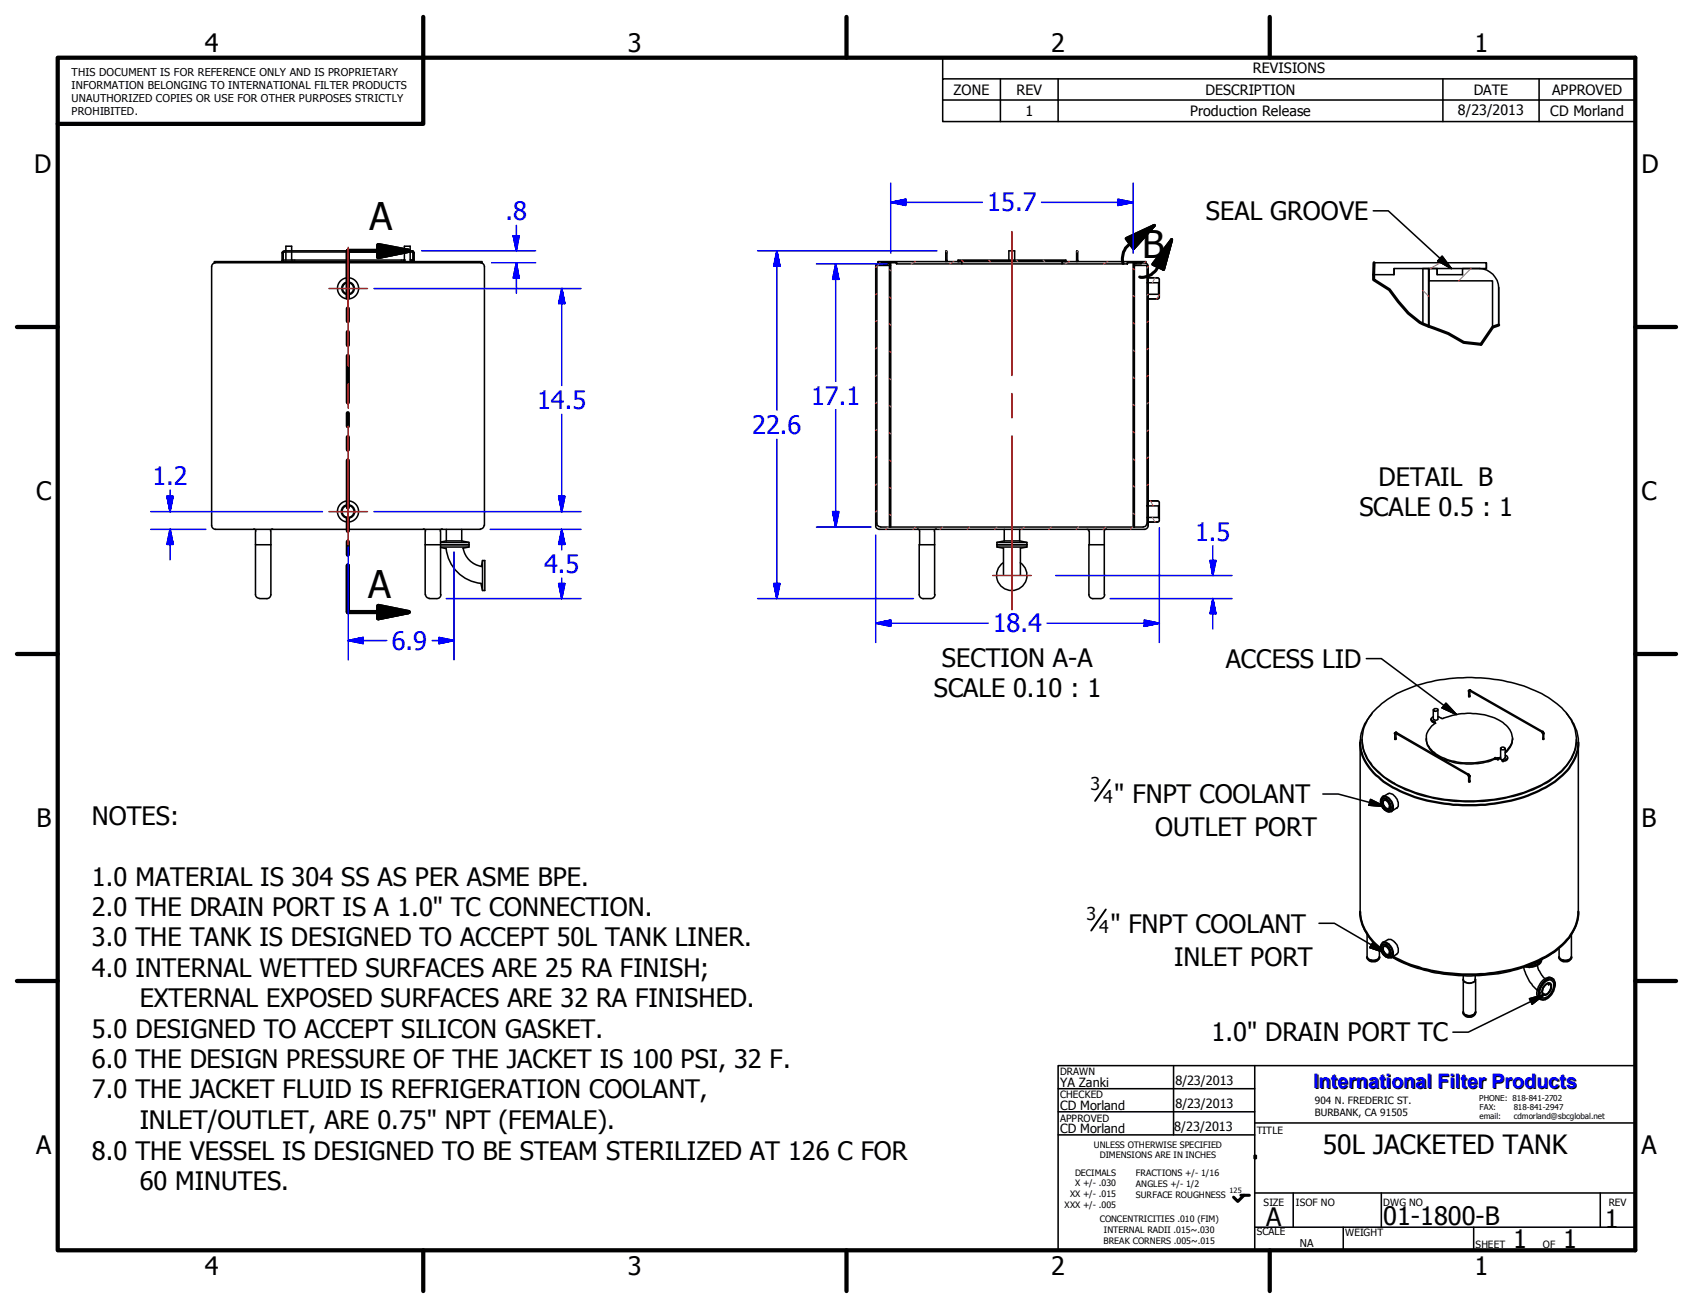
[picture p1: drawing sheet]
<svg xmlns="http://www.w3.org/2000/svg" width="279mm" height="216mm" viewBox="0 0 279 216" stroke-linecap="round" stroke-linejoin="round" font-family="sans-serif">
<!-- layer: 2012 Visible (ANSI) -->
<g fill="none" stroke="#000" stroke-width=".25">
<path d="M34.9 44v42.7a.67 .67 0 0 0 .7 .7M35.4 43.2h44.2v.2h-44.2zM35.6 43.4a.67 .67 0 0 0-.7 .6M46.5 43h.2M46.5 41.7v1.5M46.7 41.7v1.5M46.8 41.7l-.1 .1M46.8 41.5l-.3 .3M46.9 41.6h21.1M46.9 41.4h21.1M47.2 41.4v-.8h.9v.8M47.2 41.6v1.3"/>
<path d="M48.1 41.6v1.3M66.7 41.6v1.6v-.3h-20M66.7 42.9h.1M66.7 41.4v-.8h1v.8M67.7 42.9h.1M67.7 41.6v1.3M67.7 42.9h.4M68 41.4h.1M68 41.7l.1 .1M68 41.5l.3 .3M68.1 41.7v1.3h.2v-1.3v1.3M68.3 43h-.2v.2"/>
<path d="M68.3 43v.2M79.3 43.4a.67 .67 0 0 1 .6 .6v42.7M144.7 43.6l.3-.2h.7v.2h.8v-.2h.3v.4h-2.1v42.6a.65 .65 0 0 0 .7 .6h43.3a.65 .65 0 0 0 .6-.6v-1h.2v1.3a.65 .65 0 0 1-.7 .7h-43.6a.56 .56 0 0 1-.7-.7v-42.9zM144.9 43.2h13.8v.4h-10.7v-.2h-3.1zM144.9 43.2v.2M146.5 43.4v.2M146.8 43.8h.1M146.8 43.4h.2v43.6h-.2zM146.8 43.4v43.6M148 43.4v.2M156.1 43h.2M156.1 41.5v1.7"/>
<path d="M156.3 41.5v1.7M158.1 42.9h17.8v.3h-17.8zM158.1 42.9v.3M158.7 43.6h16.6M166.5 42.9v-1.5h.9v1.5M175.3 43.2h13.8v.2h-3v.2h-10.8zM175.9 42.9v.3M177.7 41.5v1.5h.2v-1.5M177.7 43.2v-.2h.2v.2M186.1 43.4v.2M187 43.4h.2v43.6h-.2zM187.2 43.8h2.1v2.9h.2v-2.7"/>
<path d="M187.2 43.8v-.4h.3v.2h.8v-.2h.5a.65 .65 0 0 1 .7 .6M187.2 43.8h.1M187.2 43.4v43.6M187.5 43.4v.2M189.1 43.2v.2M189.3 48.6h.2v34.9h-.2zM189.3 46.7v1.9M189.5 46.7v1.9M189.5 44v1.8h1.5M191 45.8l.3 .2v.5l-.1 .2M191 45.8h-1.5v.9h1.7M191 49.3h-1.5v33.4h1.5"/>
<path d="M191.2 46.7v1.9M191.3 48.7l-.1-.1h-1.7v.7h1.5M191.3 46.5v2.5a.25 .25 0 0 1-.3 .3M226.8 43.4h18.5v.9h-15.2v1h-3.4M230.1 44.3v1M235.8 44.3v9.5v-9.5h-1v9.2M235.8 46.4h.1M237.2 44.3v1M245.3 43.4v.9M247.3 53.7v-6.2a3.3 3.3 0 0 0-3.1-3.2h-2.8v1h-4.2v-1h-1.4v2.1h10.5v7.6M35.6 87.4h43.7M41.9 87.3l.3 .2v.2"/>
<path d="M42.2 87.7v10.4a.6 .6 0 0 0 .6 .6M42.2 89.9h2.5M42.8 98.8h1.3M44.7 87.7v10.4a.67 .67 0 0 1-.7 .7M45 87.3l-.3 .2-.1 .2M69.9 87.3l.3 .2v.2M70.2 87.7v10.5M70.2 89.9h7.2M70.2 98.1a.6 .6 0 0 0 .6 .6M70.8 98.8h1.3M72.7 87.7v10.5M72.7 89.5h4.7"/>
<path d="M72.7 90.4l.9 .2M72.8 98.1a.67 .67 0 0 1-.7 .7M73 87.3l-.3 .2-.1 .2M73.6 90.5a6.4 6.4 0 0 0 5.8 5.8M73.7 87.4v1.9M73.7 89.3h2.5M73.7 89.3l-1 .2M76.2 89.3l1.2 .2v.4M76.2 87.4v1.9M76.4 90.5a3.7 3.7 0 0 0 3 3M77.4 89.9v.4h-4.7M77.4 90.3l-1 .2"/>
<path d="M79.4 96.3l.2 1.2M79.6 92.5h.4v5h-.4zM79.6 92.5l-.2 1M79.9 86.7a.6 .6 0 0 1-.6 .6M151.4 87.3l.3 .2 .1 .2v2.2M152.3 98.8h1.3M154.2 89.9h-2.5v8.2a.67 .67 0 0 0 .7 .7M154.2 87.7v10.5M154.3 98.1a.67 .67 0 0 1-.7 .7M154.5 87.3l-.3 .2v.2M164.5 89.9v.4h5v-.4M164.5 89.9h5"/>
<path d="M164.5 89.5h5M164.5 89.5v.4M164.5 90.3l1.1 .2v4.4M165.6 92.9a2.51 2.51 0 0 0-.5 3.7 2.51 2.51 0 0 0 3.8 0 2.51 2.51 0 0 0-.5-3.7M165.7 89.3h2.6M165.7 87.4v1.9M165.7 89.3l-1.2 .2M168.3 89.3l1.2 .2v.4M168.3 87.4v1.9M169.5 90.3l-1.1 .2v4.4M179.4 87.4l.3 .3M179.8 87.7v2.2"/>
<path d="M180.3 98.8h1.3M182.2 89.9h-2.5v8.2a.67 .67 0 0 0 .7 .7M182.3 98.1a.67 .67 0 0 1-.7 .7M182.6 87.3l-.3 .2-.1 .2v10.5M189.3 83.5v1.9M189.5 83.5v1.9M191 82.7l.3 .2v.5l-.1 .1M191 82.7h-1.5v.8h1.7M191 86.2h-1.5v.5M191.2 83.5v1.9M191.3 85.5l-.1-.1h-1.7v.8h1.5M191.3 83.4v2.5a.25 .25 0 0 1-.3 .3"/>
<path d="M226.5 117.6a17.3 17.3 0 0 1 9-5 28.6 28.6 0 0 1 18.9 1.9 11.4 11.4 0 0 1 5.1 4.8 6.5 6.5 0 0 1-1.4 7.5 16.9 16.9 0 0 1-8 4.4 28.6 28.6 0 0 1-19.6-1.7 11.2 11.2 0 0 1-5.4-5.5 6.4 6.4 0 0 1 1.2-6zM236.2 118.8l.1 .3 .5 .3M236.4 119l.4 .2M236.5 117.2v1.5a.48 .48 0 0 0 .8 0v-1.5M236.7 117a.39 .39 0 0 1 .6 .2 .37 .37 0 0 1-.4 .2 .37 .37 0 0 1-.3-.3zM236.8 119.4a2.94 2.94 0 0 0-1.3 3.3 5.9 5.9 0 0 0 3.6 2.8 11.9 11.9 0 0 0 7.7-.4M236.8 119.4h.1M237.5 118.4l.4 .2M238.2 118.6a11.6 11.6 0 0 1 9.5 .5 3.2 3.2 0 0 1 1.8 3.5l-.3 .5-.8 1M242.4 114.9h.2v.1h-.2zM224.5 122.6v27.9M224.8 122a7.3 7.3 0 0 0 3 5.8 19.1 19.1 0 0 0 9.5 4.1 28.8 28.8 0 0 0 16.9-2.1 13.1 13.1 0 0 0 5.2-4.6 6.1 6.1 0 0 0 .8-3.2"/>
<path d="M228.2 131.5l.9-.5a1.51 1.51 0 0 1 1.6 1.3l.1 .8-.2 .3-1 .5M228.3 132.1a1 1 0 0 1 .9 1.5 1.02 1.02 0 0 1-.9-1.5zM228.8 132.1a.39 .39 0 0 0-.5 .2 .39 .39 0 0 0 0 .5 .67 .67 0 0 0 1 .5v-.1M230.2 121.9h.2v.1h-.2zM230.2 121.9h.2M235.4 122a3.9 3.9 0 0 0 2.7 3.3 11.5 11.5 0 0 0 8.8-.1l.2 .1M242.4 128.9h.2M242.4 128.1v1h.2v-1M247.1 125.2h.1M247.6 123.4a.47 .47 0 0 1 .8 .2 .42 .42 0 0 1-.4 .2 .42 .42 0 0 1-.4-.4zM247.6 123.6v1.7l.3 .1M247.6 125.1l-.3 .2"/>
<path d="M247.6 125l-.3 .2M248.3 125.2l-.3 .2M248.4 125l-.1 .2M248.4 123.6v1.5M248.5 124.7a.36 .36 0 0 1 .3 .4 .36 .36 0 0 1-.4 .3l-.4 .1M248.8 125.2a.68 .68 0 0 1-.9 .4M249.6 122a3.1 3.1 0 0 1-1.2 2.3M254.6 121v1h.2v-.1M254.8 121v.9h-.2M260.5 122.6v27.9M225.6 154.2v3.8M227.6 156.5v1.5"/>
<path d="M228.2 155.6l.9-.5a1.68 1.68 0 0 1 1.7 1.7 .64 .64 0 0 1-.4 .7l-.8 .6M228.2 156.3a.7 .7 0 0 1 1 .5 .54 .54 0 0 1-.2 .9 1.03 1.03 0 0 1-.8-1.4zM228.8 156.2a.42 .42 0 0 0-.5 .2 .42 .42 0 0 0 0 .5v.1a.65 .65 0 0 0 .9 .5l.1-.3M251.5 159.7a7.4 7.4 0 0 0 2.2 3.7M253.7 159.4a5.6 5.6 0 0 0 1.3 2.1M254.1 158.6l-.7 .5h-.5M254.4 158.4a2.05 2.05 0 0 1-2 1h-.2a2.76 2.76 0 0 0 2.1-.8l.1-.1a1.66 1.66 0 0 1-1.8 1.1h-.9M257.3 156.5v1.5M259.3 154.2v3.8M241.5 161.6a.64 .64 0 0 0 .6 .6 1.18 1.18 0 0 0 1.4-.4v-.2M241.5 161v6.1M243.5 161v.7a1.16 1.16 0 0 1-1.9 .3l-.1-.3"/>
<path d="M243.5 161.7v5.4M254.6 162.1a1.34 1.34 0 0 1 1.8-.5 2.58 2.58 0 0 1-1.8 3.5 .89 .89 0 0 1-.7-1.3 3.5 3.5 0 0 1 .7-1.7zM254.7 162.9a1 1 0 0 1 1.2-.6 1.41 1.41 0 0 1-1.1 2 .96 .96 0 0 1-.1-1.4zM254.9 162.2a.96 .96 0 0 1 1.3-.3 1.58 1.58 0 0 1-.2 2 1.2 1.2 0 0 1-1.7 .6 2.03 2.03 0 0 1 .6-2.3zM254.9 162a.9 .9 0 0 1 .9-.4 .9 .9 0 0 1 .7 .7 2.8 2.8 0 0 1-1.6 2.6 .8 .8 0 0 1-.8-.3 .8 .8 0 0 1-.1-.8 3.5 3.5 0 0 1 .9-1.8zM255.1 162.5a.5 .5 0 0 1 .7 0 .5 .5 0 0 1 .1 .6 1.08 1.08 0 0 1-1.1 1 .78 .78 0 0 1 0-1.2zM255.5 162.3l.1 .3M256.2 161.5a1.31 1.31 0 0 0-1.8 .6 3.2 3.2 0 0 0-.7 2.2l.1 .4 .5 .3"/>
<circle cx="57.4" cy="47.6" r=".92"/>
<circle cx="57.4" cy="47.6" r="1.75"/>
<circle cx="57.4" cy="47.6" r="1.05"/>
<circle cx="156.2" cy="41.5" r=".1"/>
<circle cx="177.8" cy="41.5" r=".1"/>
<circle cx="57.4" cy="84.4" r=".98"/>
<circle cx="57.4" cy="84.4" r="1.75"/>
<circle cx="57.4" cy="84.4" r="1.11"/>
</g>
<!-- layer: Visible Narrow (ANSI) -->
<g fill="none" stroke="#000" stroke-width=".38">
<path d="M236.4 119v.1M236.8 119.2v.2M242.6 113.9v.1h-.2M224.5 122.6a7.9 7.9 0 0 0 3.4 6.1 22 22 0 0 0 11.2 4 28.2 28.2 0 0 0 14.8-2.1 12.7 12.7 0 0 0 5.6-4.6 6.7 6.7 0 0 0 1-3.4M228.2 131.8a1.13 1.13 0 0 1 1.2 .9 .84 .84 0 0 1-.2 1.2 1.42 1.42 0 0 1-1.2-1.9zM228.2 131.5a1.45 1.45 0 0 1 1.6 1.3 1.01 1.01 0 0 1-.2 1.1M230.2 121l.2 .1M230.4 120.9l-.1 .1M242.4 127.8l-.1 .2M242.4 128.1h.2M246.8 125.1v.2M247.1 125.2v.1"/>
<path d="M247.3 125.2v.1M248 125.5v.2M254.6 120.8h-.1l.1 .1M254.6 121h.2M224.5 150.5a7.8 7.8 0 0 0 3.3 6M225.6 158a1.15 1.15 0 0 0 1.7 .4l.3-.4M228 156a.72 .72 0 0 1 1.1 .3 1.47 1.47 0 0 1 .3 1.5 .76 .76 0 0 1-1.1-.3 1.56 1.56 0 0 1-.3-1.5zM228.2 155.6a1.61 1.61 0 0 1 1.6 1.3 1.01 1.01 0 0 1-.2 1.2M257.3 158a1.15 1.15 0 0 0 1.7 .4l.3-.4M260.5 150.5a7.9 7.9 0 0 1-3.5 6.1 22 22 0 0 1-11.2 4.1 28 28 0 0 1-15.4-2.5l-.5-.3M241.5 167.1a.78 .78 0 0 0 .8 .6h.2a.9 .9 0 0 0 1-.6"/>
</g>
<g fill="none" stroke="#000" stroke-width=".25">
<path d="M226.4 117.7a7.5 7.5 0 0 0-1.9 4.9M236.2 118.7v.1M236.5 118.3a.37 .37 0 0 0-.3 .3 .37 .37 0 0 0 .2 .4M236.8 119.2v.2M237.3 118.3l.2 .1M237.9 118.6h.3M242.4 114.9v-.9l.2-.1 12 6.9 .2 .2M242.6 114h.1M242.6 114l12 7M242.6 114v.9M258.5 117.7a7.5 7.5 0 0 1 2 4.9M228.2 131.5a1.32 1.32 0 0 0 .1 2l.3 .2a.88 .88 0 0 0 1 .2"/>
<path d="M230.2 121.9v-.9l.2-.1 12 6.9 .2 .3M230.3 121h.1M230.3 121l12.1 7v.1M230.4 121.1v.8M235.4 121.9v.1M246.8 125.1l.5 .1M247.1 125.3h.2M247.9 125.4v.2M248 125.4l-.1 .1h.1M248.4 124.7h.1M248.8 125v.2M249.6 121.9v.1"/>
<path d="M224.5 150.5a8.1 8.1 0 0 0 3.4 6.2M225.6 158v.1a1.09 1.09 0 0 0 1.1 .6 1.09 1.09 0 0 0 .9-.7M228.2 155.6a1.39 1.39 0 0 0 .1 2l.4 .3a.88 .88 0 0 0 .9 .2M257.3 158a1.06 1.06 0 0 0 1 .8 1.06 1.06 0 0 0 1-.8M260.5 150.5a8.4 8.4 0 0 1-4.4 6.9 22.1 22.1 0 0 1-9.4 3.4 27.6 27.6 0 0 1-16.5-2.6l-.5-.2M241.5 167.1a1.01 1.01 0 0 0 .9 .8 1.01 1.01 0 0 0 1.1-.7v-.1"/>
</g>
<!-- layer: Break Line (ANSI) -->
<path d="M226.8 43.4l-.1 2.8 2.6 1.6 1.5 2 1.6 1.9a9.1 9.1 0 0 0 4.3 2.5l2.3 .9 2.6 1.4 2.8 .3 1.9-2.8 1-.3" fill="none" stroke="#000" stroke-width=".51"/>
<!-- layer: Section Line (ANSI) -->
<path d="M57.4 50.9v2.1M57.4 54.8v2.2M57.4 58.7v7.7M62.4 40.4l5 1-5 1zM67.4 41.4h-10v7.7M57.4 68.2v2.2M57.4 72.1v2.1M57.4 76v7.8M57.4 85.5v2.1M57.4 89.4v2.2M57.4 93.3v7.7h10M62.4 100l5 1-5 1z" fill="none" stroke="#000" stroke-width=".7"/>
<path d="M62.4 42.4l5-1zM62.4 40.4l5 1-5 1zM62.4 102l5-1zM62.4 100l5 1-5 1z" fill="#000" stroke="#000" stroke-width=".7"/>
<!-- layer: Detail Boundary (ANSI) -->
<path d="M185.9 39.4l4.6-2.2-3.4 3.8zM190.5 37.2l-4 3a2.99 2.99 0 0 0-1.1 3.3M193.4 39.6l-1.4 4.8-1.8-.8zM193.4 39.6l-2.3 4.4a2.83 2.83 0 0 1-3 1.7" fill="none" stroke="#000" stroke-width=".51"/>
<path d="M190.5 37.2l-3.4 3.8zM185.9 39.4l4.6-2.2-3.4 3.8zM193.4 39.6l-1.4 4.8zM193.4 39.6l-1.4 4.8-1.8-.8z" fill="#000" stroke="#000" stroke-width=".51"/>
<!-- layer: Border (ANSI) -->
<g fill="none" stroke="#000" stroke-width=".7">
<path d="M9.5 9.5h260.4v196.9h-260.4zM69.8 2.8v17.6h-60.3M139.7 2.8v6.7M209.5 2.8v6.7M2.8 54h6.7M269.9 54h6.7M2.8 107.9h6.7M269.9 107.9h6.7M2.8 161.9h6.7M269.9 161.9h6.7M69.8 206.4v6.7M139.7 206.4v6.7"/>
<path d="M209.5 206.4v6.7"/>
</g>
<!-- layer: Title (ANSI) -->
<path d="M204.8 197.3h1.4M205.3 197.3l-1 1-.7-.7" fill="none" stroke="#000" stroke-width=".51"/>
<g fill="#000">
<circle cx="207.1" cy="190.8" r=".25"/>
<circle cx="207.1" cy="191.1" r=".25"/>
</g>
<g fill="none" stroke="#000" stroke-width=".25">
<path d="M174.6 175.9h95.3v30.5h-95.3zM174.6 179.7h32.5M193.7 175.9v11.4M207.1 175.9v30.5M174.6 183.5h32.5M174.6 187.3h32.5M207.1 185.4h62.8M207.1 196.9h62.8M213.4 196.9v5.7M228 196.9v5.7M264.1 196.9v5.7M207.1 202.6h62.8"/>
<path d="M221.7 202.6v3.8M243.2 202.6v3.8"/>
</g>
<!-- layer: Hatch (ANSI) Orange -->
<g fill="none" stroke="#ff8040" stroke-width=".19">
<path d="M144.7 57.4l-.2 .2M144.7 52.9l-.2 .2M144.7 48.5l-.2 .1M144.7 43.9l-.2 .2M145.2 43.4l-.4 .4M146.8 58l.2 .2M146.8 53.5l.2 .2M146.8 49l.2 .2M146.8 44.5l.2 .2M151.1 43.2l-.7 .4M156.1 41.5l.2 .1M157.4 43.2l-.7 .4"/>
<path d="M158.7 42.9l.2 .3M163.2 42.9l.2 .3M167.7 42.9l.3 .3M172.1 42.9l.3 .3M176.5 43.2l-.7 .4M177.9 41.5l-.2 .1M182.8 43.2l-.7 .4M187 57.8l.2 .2M187 53.3l.2 .2M187 48.8l.2 .2M187 44.3l.2 .2M189.1 43.2l-.3 .2"/>
<path d="M189.5 44l-.2 .3M189.5 57.5l-.2 .2M189.5 53l-.2 .2M189.5 48.6l-.2 .1M190.6 45.8l-.4 .9M191.3 48.6l-.4 .7M234.8 47.9l1 1M237.7 43.4l-1.7 .9M242.8 44.3l-2.1 2.1M144.7 79.9l-.2 .2M144.7 75.4l-.2 .2M144.7 70.9l-.2 .2"/>
<path d="M144.7 66.4l-.2 .2M144.7 61.9l-.2 .2M146.8 75.9l.2 .2M146.8 71.4l.2 .2M146.8 66.9l.2 .3M146.8 62.5l.2 .2M187 75.8l.2 .1M187 71.2l.2 .2M187 66.7l.2 .2M187 62.2l.2 .3M189.5 71l-.2 .2M189.5 79.9l-.2 .2"/>
<path d="M189.5 75.4l-.2 .3M189.5 66.5l-.2 .2M189.5 62l-.2 .2M144.7 84.3l-.2 .2M146.6 87l-.4 .4M146.8 84.9l.2 .2M146.8 80.5l.2 .1M151.1 87l-.4 .4M155.6 87l-.5 .4M160 87l-.4 .4M164.5 87l-.4 .4M169 87l-.4 .4"/>
<path d="M173.5 87l-.4 .4M178 87l-.4 .4M182.5 87l-.4 .4M186.9 87l-.3 .4M187 84.7l.2 .2M187 80.2l.2 .2M189.9 82.7l.4 .8M190.2 85.4l.4 .8"/>
</g>
<!-- layer: Symbol (ANSI) -->
<g fill="none" stroke="#000" stroke-width=".25">
<path d="M155.6 13v-3.5h114.3v3.5M155.6 16.5h114.3M165.1 13v7.1M174.6 13v7.1M238.1 13v7.1M254 13v7.1M269.9 13h-114.3v3.5M269.9 13v7.1h-114.3v-3.6M226.6 34.8h2.5l10.4 9.5M238 42.3l1.5 2-2.2-1.2zM225.5 108.7h2.5l12.3 9.2M238.6 116.1l1.7 1.8-2.3-1.1z"/>
<path d="M218.3 131.1h2.6l7.6 2M226.2 132l2.3 1.1-2.6-.2zM217.7 152.4h2.5l8.3 4.8M226.6 155.6l1.9 1.6-2.4-.8zM252.4 164.8l2.5-.7-2 1.6zM254.9 164.1l-12.6 6.3h-2.5"/>
</g>
<!-- layer: Red Center Mark -->
<path d="M167 38.2v23.8M54.3 47.6h6.3M57.5 44.4v6.4M57.5 40.8v19.6M57.5 63.4v4M57.5 70.4v19.5M167 65v4M167 71.9v28.7M54.3 84.5h6.3M57.5 81.3v6.3M163.8 95h6.4" fill="none" stroke="#f00" stroke-width=".25"/>
<!-- layer: Dimension (ANSI) Blue -->
<g fill="none" stroke="#00f" stroke-width=".25">
<path d="M84.7 38.9h1l-.5 2.5zM85.2 37.2v4.2M147 33.4l2.5-.5v1zM147 33.4h15.1M147 30.2v11.6M171.9 33.4h15.1M184.5 32.9l2.5 .5-2.5 .5zM187 30.2v11.6M61.7 47.6h34.2M69.6 41.4h18.8M81.2 43.4h7.2M85.2 43.4l.5 2.5h-1z"/>
<path d="M85.2 43.4v5M92.7 47.6l.5 2.5h-1zM92.7 47.6v16M125 41.4h29.6M128.2 41.4l.5 2.5h-1zM128.2 41.4v26.3M134.7 43.6h11.7M137.9 43.6l.5 2.5h-1zM137.9 43.6v19.3M92.7 68.4v16.1M128.2 72.5v26.3M137.9 67.6v19.4"/>
<path d="M24.9 84.5h28.3M24.9 87.4h9.1M27.6 81.9h1l-.5 2.6zM28.1 87.4l.5 2.5h-1zM28.1 80.9v3.6M28.1 87.4v5M57.5 90.3v18.6M61.7 84.5h34.2M73.7 98.8h22.2M74.9 91.1v17.8M80.9 87.4h15M92.2 81.9h1l-.5 2.6z"/>
<path d="M92.2 96.3h1l-.5 2.5zM92.7 87.4l.5 2.5h-1zM92.7 87.4v3.3M92.7 95.4v3.4M125 98.8h25.7M127.7 96.3h1l-.5 2.5zM134.7 87h9.1M137.4 84.5h1l-.5 2.5zM144.5 88.3v17.7M174.2 95h29.1M183.2 98.8h20.1M191.3 87.1v18.9"/>
<path d="M199.7 92.5h1l-.5 2.5zM200.2 98.8l.5 2.5h-1zM200.2 90.1v4.9M200.2 98.8v5M57.5 105.7l2.4-.5v1zM57.5 105.7h6.3M71.3 105.7h3.6M72.5 105.2l2.4 .5-2.4 .5zM144.5 102.9l2.5-.5v1zM144.5 102.9h18.6M172.8 102.9h18.5M188.8 102.4l2.5 .5-2.5 .5z"/>
</g>
<g fill="#00f" stroke="#00f" stroke-width=".25">
<path d="M92.7 47.6l.5 2.5z"/>
<path d="M92.7 47.6l.5 2.5h-1z"/>
<path d="M92.2 81.9l.5 2.6z"/>
<path d="M92.2 81.9h1l-.5 2.6z"/>
<path d="M27.6 81.9l.5 2.6z"/>
<path d="M27.6 81.9h1l-.5 2.6z"/>
<path d="M28.1 87.4l.5 2.5z"/>
<path d="M28.1 87.4l.5 2.5h-1z"/>
<path d="M85.2 43.4l.5 2.5z"/>
<path d="M85.2 43.4l.5 2.5h-1z"/>
<path d="M84.7 38.9l.5 2.5z"/>
<path d="M84.7 38.9h1l-.5 2.5z"/>
<path d="M92.2 96.3l.5 2.5z"/>
<path d="M92.2 96.3h1l-.5 2.5z"/>
<path d="M92.7 87.4l.5 2.5z"/>
<path d="M92.7 87.4l.5 2.5h-1z"/>
<path d="M72.5 106.2l2.4-.5z"/>
<path d="M72.5 105.2l2.4 .5-2.4 .5z"/>
<path d="M57.5 105.7l2.4-.5z"/>
<path d="M57.5 105.7l2.4-.5v1z"/>
<path d="M128.2 41.4l.5 2.5z"/>
<path d="M128.2 41.4l.5 2.5h-1z"/>
<path d="M127.7 96.3l.5 2.5z"/>
<path d="M127.7 96.3h1l-.5 2.5z"/>
<path d="M137.9 43.6l.5 2.5z"/>
<path d="M137.9 43.6l.5 2.5h-1z"/>
<path d="M137.4 84.5l.5 2.5z"/>
<path d="M137.4 84.5h1l-.5 2.5z"/>
<path d="M147 33.4l2.5-.5z"/>
<path d="M147 33.4l2.5-.5v1z"/>
<path d="M184.5 33.9l2.5-.5z"/>
<path d="M184.5 32.9l2.5 .5-2.5 .5z"/>
<path d="M188.8 103.4l2.5-.5z"/>
<path d="M188.8 102.4l2.5 .5-2.5 .5z"/>
<path d="M144.5 102.9l2.5-.5z"/>
<path d="M144.5 102.9l2.5-.5v1z"/>
<path d="M199.7 92.5l.5 2.5z"/>
<path d="M199.7 92.5h1l-.5 2.5z"/>
<path d="M200.2 98.8l.5 2.5z"/>
<path d="M200.2 98.8l.5 2.5h-1z"/>
</g>
<!-- layer: Symbol (ANSI) -->
<path d="M237.3 43.1l2.2 1.2zM238 42.3l1.5 2-2.2-1.2zM238 116.8l2.3 1.1zM238.6 116.1l1.7 1.8-2.3-1.1zM225.9 132.9l2.6 .2zM226.2 132l2.3 1.1-2.6-.2zM226.1 156.4l2.4 .8zM226.6 155.6l1.9 1.6-2.4-.8zM252.9 165.7l2-1.6zM252.4 164.8l2.5-.7-2 1.6z" fill="#000" stroke="#000" stroke-width=".25"/>
<path d="M183.1 128.7l-2.4 3.5M182.5 150.1l-2.4 3.5" fill="none" stroke="#000" stroke-width=".32"/>
<g font-size="6.3">
<text x="61" y="37.9">A</text>
<text x="188.5" y="42.5">B</text>
<text x="60.8" y="98.7">A</text>
</g>
<text font-size="4.4" x="218.3" y="190.4">50L JACKETED TANK</text>
<g font-size="4.2">
<text x="33.8" y="8.5">4</text>
<text x="103.6" y="8.5">3</text>
<text x="173.5" y="8.5">2</text>
<text x="243.3" y="8.5">1</text>
<text x="5.7" y="28.5">D</text>
<text x="270.9" y="28.5">D</text>
<text x="199" y="36.3">SEAL GROOVE</text>
<text x="6" y="82.5">C</text>
<text x="227.5" y="80.2">DETAIL B</text>
<text x="270.9" y="82.5">C</text>
<text x="224.3" y="85.2">SCALE 0.5 : 1</text>
<text x="155.4" y="110">SECTION A-A</text>
<text x="202.3" y="110.2">ACCESS LID</text>
<text x="154.1" y="115.1">SCALE 0.10 : 1</text>
<text x="6" y="136.5">B</text>
<text x="15.2" y="136.1">NOTES:</text>
<text x="183.9" y="132.6">&quot; FNPT COOLANT</text>
<text x="190.6" y="138">OUTLET PORT</text>
<text x="270.9" y="136.5">B</text>
<text x="15.2" y="146.2">1.0 MATERIAL IS 304 SS AS PER ASME BPE.</text>
<text x="15.2" y="151.2">2.0 THE DRAIN PORT IS A 1.0&quot; TC CONNECTION.</text>
<text x="183.3" y="154">&quot; FNPT COOLANT</text>
<text x="15.2" y="156.2">3.0 THE TANK IS DESIGNED TO ACCEPT 50L TANK LINER.</text>
<text x="15.2" y="161.2">4.0 INTERNAL WETTED SURFACES ARE 25 RA FINISH;</text>
<text x="193.8" y="159.4">INLET PORT</text>
<text x="23.1" y="166.2">EXTERNAL EXPOSED SURFACES ARE 32 RA FINISHED.</text>
<text x="15.2" y="171.3">5.0 DESIGNED TO ACCEPT SILICON GASKET.</text>
<text x="200" y="171.9">1.0&quot; DRAIN PORT TC</text>
<text x="15.2" y="176.3">6.0 THE DESIGN PRESSURE OF THE JACKET IS 100 PSI, 32 F.</text>
<text x="15.2" y="181.3">7.0 THE JACKET FLUID IS REFRIGERATION COOLANT,</text>
<text x="6" y="190.4">A</text>
<text x="15.2" y="191.4">8.0 THE VESSEL IS DESIGNED TO BE STEAM STERILIZED AT 126 C FOR</text>
<text x="23.1" y="186.4">INLET/OUTLET, ARE 0.75&quot; NPT (FEMALE).</text>
<text x="270.9" y="190.4">A</text>
<text x="23.1" y="196.4">60 MINUTES.</text>
<text x="209" y="202.3">A</text>
<text x="228.3" y="202.2">01-1800-B</text>
<text x="264.9" y="202.7">1</text>
<text x="249.7" y="206.1">1</text>
<text x="258" y="206.1">1</text>
<text x="33.8" y="210.4">4</text>
<text x="103.6" y="210.5">3</text>
<text x="173.5" y="210.5">2</text>
<text x="243.3" y="210.4">1</text>
</g>
<g font-size="4.2" fill="#00f">
<text x="162.9" y="34.9">15.7</text>
<text x="83.4" y="36.3">.8</text>
<text x="88.6" y="67.5">14.5</text>
<text x="124.1" y="71.6">22.6</text>
<text x="133.9" y="66.8">17.1</text>
<text x="25.1" y="80.1">1.2</text>
<text x="197.2" y="89.2">1.5</text>
<text x="89.8" y="94.6">4.5</text>
<text x="64.6" y="107.3">6.9</text>
<text x="163.8" y="104.4">18.4</text>
</g>
<text font-size="3.3" fill="#00f" x="216.7" y="179.6">International Filter Products</text>
<g font-size="2.9">
<text x="180" y="130.4">3</text>
<text x="182.1" y="132.6">4</text>
<text x="179.3" y="151.8">3</text>
<text x="181.4" y="154">4</text>
</g>
<g font-size="2.3">
<text x="157.4" y="15.6">ZONE</text>
<text x="167.8" y="15.6">REV</text>
<text x="198.9" y="15.6">DESCRIPTION</text>
<text x="206.8" y="12.1">REVISIONS</text>
<text x="243.2" y="15.6">DATE</text>
<text x="256.2" y="15.6">APPROVED</text>
<text x="169.2" y="19.2">1</text>
<text x="196.4" y="19.2">Production Release</text>
<text x="240.6" y="19">8/23/2013</text>
<text x="255.8" y="19.2">CD Morland</text>
</g>
<g font-size="2.1">
<text x="174.9" y="179.4">YA Zanki</text>
<text x="194" y="179.1">8/23/2013</text>
<text x="174.9" y="183.2">CD Morland</text>
<text x="194" y="182.9">8/23/2013</text>
<text x="174.9" y="187">CD Morland</text>
<text x="193.8" y="186.7">8/23/2013</text>
</g>
<g font-size="1.8">
<text x="11.8" y="12.6">THIS DOCUMENT IS FOR REFERENCE ONLY AND IS PROPRIETARY</text>
<text x="11.8" y="14.7">INFORMATION BELONGING TO INTERNATIONAL FILTER PRODUCTS</text>
<text x="11.8" y="16.9">UNAUTHORIZED COPIES OR USE FOR OTHER PURPOSES STRICTLY</text>
<text x="11.8" y="19">PROHIBITED.</text>
<text x="214.5" y="205.8">NA</text>
</g>
<g font-size="1.7">
<text x="174.9" y="177.4">DRAWN</text>
<text x="174.9" y="181.2">CHECKED</text>
<text x="174.9" y="185.2">APPROVED</text>
<text x="217" y="182.3">904 N. FREDERIC ST.</text>
<text x="217" y="184.2">BURBANK, CA 91505</text>
<text x="207.4" y="187.2">TITLE</text>
<text x="207.4" y="203.9">SCALE</text>
<text x="208.5" y="199">SIZE</text>
<text x="213.9" y="199">ISOF NO</text>
<text x="228.3" y="199">DWG NO</text>
<text x="265.5" y="199">REV</text>
<text x="222" y="204.1">WEIGHT</text>
<text x="243.5" y="206.1">SHEET</text>
<text x="254.6" y="206.1">OF</text>
</g>
<g font-size="1.5">
<text x="180.5" y="189.4">UNLESS OTHERWISE SPECIFIED</text>
<text x="181.5" y="191.2">DIMENSIONS ARE IN INCHES</text>
<text x="176.6" y="197.6">XX +/- .015</text>
<text x="177.4" y="194.1">DECIMALS</text>
<text x="177.4" y="195.8">X +/- .030</text>
<text x="187.5" y="194.2">FRACTIONS +/- 1/16</text>
<text x="187.5" y="196">ANGLES +/- 1/2</text>
<text x="187.5" y="197.7">SURFACE ROUGHNESS</text>
<text x="175.7" y="199.4">XXX +/- .005</text>
<text x="181.5" y="201.7">CONCENTRICITIES .010 (FIM)</text>
<text x="182.2" y="203.5">INTERNAL RADII .015~.030</text>
<text x="182.1" y="205.3">BREAK CORNERS .005~.015</text>
</g>
<g font-size="1.3">
<text x="244.1" y="181.8">PHONE: 818-841-2702</text>
<text x="244.2" y="183.3">FAX:</text>
<text x="244.2" y="184.7">email:</text>
<text x="249.8" y="183.3">818-841-2947</text>
<text x="249.8" y="184.7">cdmorland@sbcglobal.net</text>
</g>
<text font-size="1.2" x="202.9" y="196.9">125</text>
</svg>
